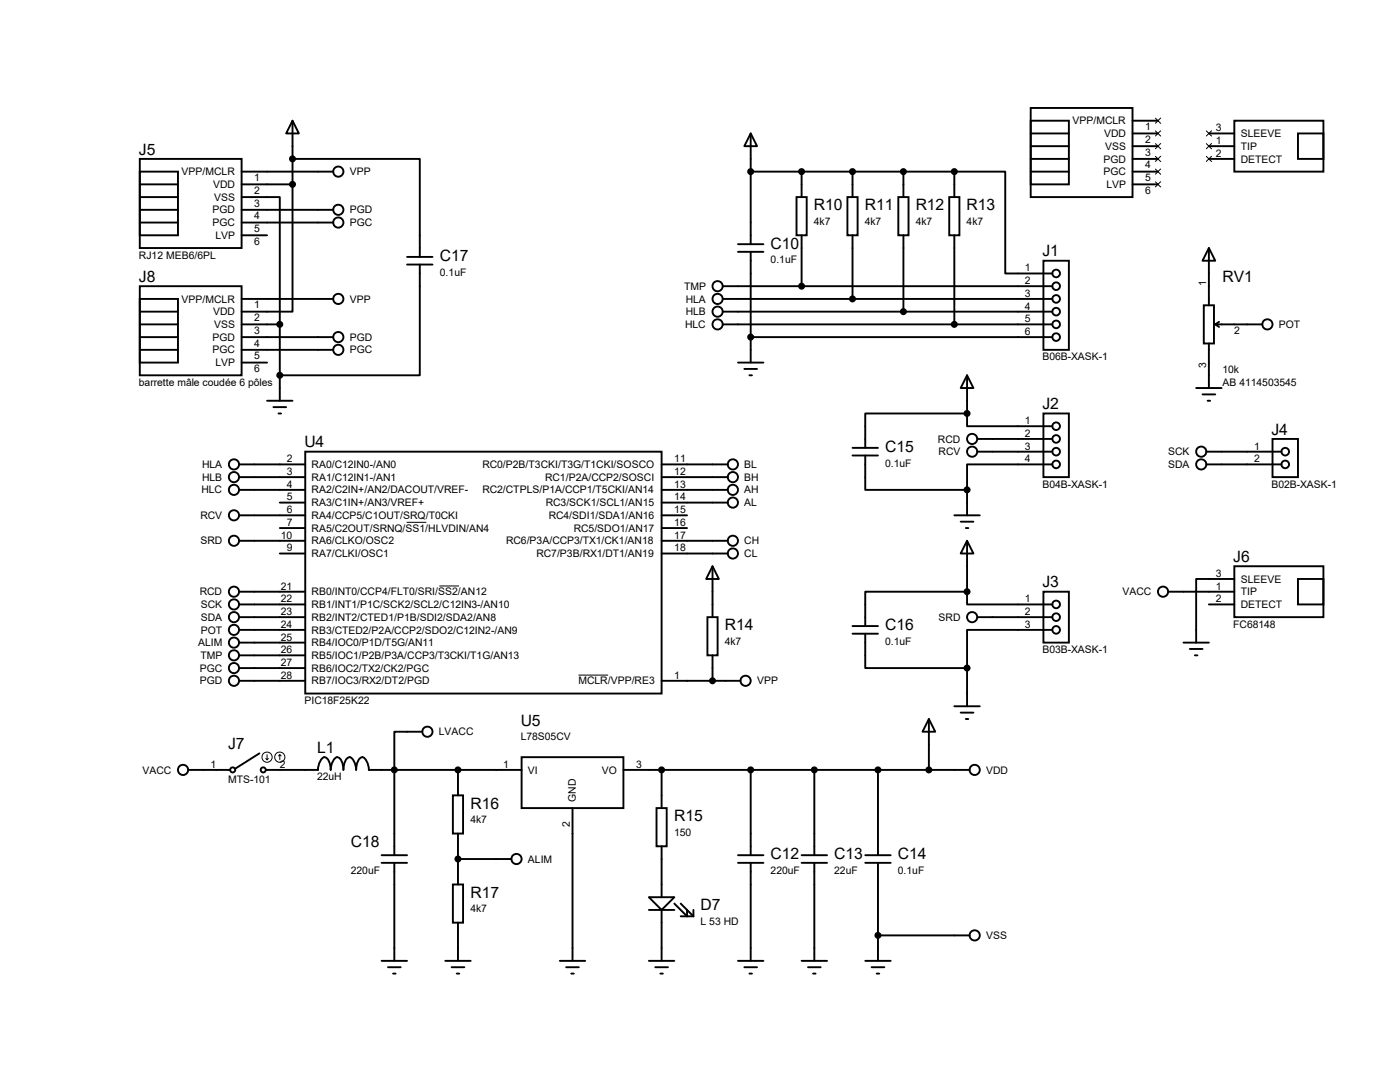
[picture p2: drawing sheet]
<svg xmlns="http://www.w3.org/2000/svg" width="279mm" height="216mm" viewBox="0 0 279 216" stroke-linecap="round" stroke-linejoin="round" font-family="sans-serif">
<g fill="none" stroke="#000" stroke-width=".38">
<path d="M27.9 31.7h20.3v17.8h-20.3zM27.9 34.2h7.6v12.7h-7.6zM27.9 36.8h7.6zM27.9 39.3h7.6zM48.2 39.3h7.6v25.4M48.2 34.2h18.3M48.2 36.8h10.2M58.4 24.1l1.2 2.5h-2.5zM58.4 31.7h25.4v19.6M58.4 36.8v25.4h-10.2M58.4 24.1v12.7M149.8 26.6l1.3 2.6h-2.6z"/>
<path d="M149.8 34.2h40.7M149.8 26.6v22.1M159 39.3h2v7.6h-2zM160 34.2v5.1M169.1 39.3h2.1v7.6h-2.1zM170.1 34.2v5.1M179.3 39.3h2v7.6h-2zM180.3 34.2v5.1M189.4 39.3h2.1v7.6h-2.1zM190.5 34.2h10.1v20.4h9.4M190.5 34.2v5.1M205.7 21.5h20.3v17.8h-20.3z"/>
<path d="M205.7 24.1h7.6v12.7h-7.6zM205.7 26.6h7.6zM205.7 29.2h7.6zM205.7 31.7h7.6zM205.7 34.2h7.6M226 34.2h5.1M226 36.8h5.1M226 24.1h5.1M226 26.6h5.1M226 29.2h5.1M226 31.7h5.1M241.3 26.6h5"/>
<path d="M241.3 29.2h5M241.3 31.7h5M246.3 24.1h17.8v10.1h-17.8zM259 26.6h5.1v5.1h-5.1zM27.9 41.9h7.6zM27.9 57.1h20.3v17.8h-20.3zM27.9 59.6h7.6v12.7h-7.6zM27.9 44.4h7.6M48.2 59.6h18.3M48.2 41.9h18.3M48.2 44.4h18.3M48.2 46.9h5.1"/>
<path d="M81.2 51.3h5.1M81.2 52.8h5.1M83.8 52.8v22.1h-28M144.2 59.6h65.8M144.2 57.1h65.8M147.3 48.7h5.1M147.3 50.2h5.1M149.8 50.2v22.1M160 46.9v10.2M170.1 46.9v12.7M180.3 46.9v15.3M190.5 46.9v17.8"/>
<path d="M208.2 52h5.1v17.8h-5.1zM241.3 49.5l1.2 2.5h-2.5zM241.3 49.5v11.4M27.9 62.2h7.6zM27.9 64.7h7.6zM27.9 67.3h7.6zM27.9 69.8h7.6M48.2 67.3h18.3M48.2 64.7h7.6M48.2 69.8h18.3M48.2 72.3h5.1M53.3 80h5.1"/>
<path d="M55.8 64.7v15.3M144.2 64.7h65.8M144.2 62.2h65.8M147.3 72.3h5.1M148.5 73.6h2.6M149.6 74.9h.5M149.8 67.3h60.2M193 74.9l1.3 2.5h-2.6zM193 74.9v7.6M238.7 77.4h5.1M240 78.7h2.5M240.2 60.9h2.1v7.6h-2.1z"/>
<path d="M241 80h.5M241.3 68.5v8.9M242.5 64.7h9.4M242.5 64.7l.8 .5M243.3 64.2l-.8 .5M47.7 92.7h13.2M47.7 97.7h13.2M47.7 95.2h13.2M54.6 81.2h2.5M55.6 82.5h.5M60.9 90.1h71.1v48.3h-71.1zM132 92.7h13.2"/>
<path d="M132 97.7h13.2M132 95.2h13.2M170.1 89.4h5.1M170.1 90.9h5.1M172.7 90.9v6.8h20.3M193 82.5v2.5h17M193 82.5h-20.3v6.9M193 97.7v5.1M195 87.6h15M195 90.1h15M208.2 82.5h5.1v12.7h-5.1zM210 92.7h-17v5"/>
<path d="M240.7 90.1h15M240.7 92.7h15M254 87.6h5v7.6h-5zM47.7 102.8h13.2M47.7 107.9h13.2M47.7 118.1h13.2M55.8 110.4h5.1M55.8 100.3h5.1M55.8 105.4h5.1M132 102.8h5.1M132 107.9h13.2M132 110.4h13.2"/>
<path d="M132 100.3h13.2M132 105.4h5.1M142.2 113l1.3 2.5h-2.6zM142.2 113v10.1M190.5 102.8h5M191.7 104.1h2.6M192.7 105.4h.6M193 107.9l1.3 2.5h-2.6zM193 118.1v2.5h17M193 118.1h-20.3v6.8M193 107.9v10.2M208.2 118.1h5.1v10.1h-5.1z"/>
<path d="M233.1 118.1h13.2M246.3 113h17.8v10.1h-17.8zM246.3 115.5h-7.6v12.7M259 115.5h5.1v5.1h-5.1zM47.7 123.1h13.2M47.7 130.8h13.2M47.7 133.3h13.2M47.7 135.8h13.2M47.7 120.6h13.2M47.7 125.7h13.2M47.7 128.2h13.2M132 135.8h15.8"/>
<path d="M141.2 123.1h2v7.7h-2zM142.2 130.8v5M170.1 124.9h5.1M170.1 126.4h5.1M172.7 126.4v6.9h20.3M193 133.3v7.6M195 123.1h15M210 125.7h-17v7.6M236.2 128.2h5.1M237.4 129.5h2.6M238.5 130.8h.5M241.3 120.6h5"/>
<path d="M37.5 153.6h8.4M51.8 150.3l-4.9 3.1M53 153.6h10.5a2.69 2.69 0 0 1 1.2-2.5 2.31 2.31 0 0 1 1.3 2.5 2.69 2.69 0 0 1 1.3-2.5 2.31 2.31 0 0 1 1.2 2.5 2.31 2.31 0 0 1 1.3-2.5 2.69 2.69 0 0 1 1.3 2.5 2.31 2.31 0 0 1 1.2-2.5 2.69 2.69 0 0 1 1.3 2.5h30.5M84.3 146h-5.6v24.6M90.4 158.7h2v7.6h-2zM91.4 153.6v5.1M104.1 151.1h20.3v10.1h-20.3zM124.4 153.6h69.1M132 153.6v7.6M149.8 153.6v17M162.5 153.6v17M175.2 153.6v17"/>
<path d="M185.4 143.5l1.2 2.5h-2.5zM185.4 143.5v10.1M190.5 140.9h5M191.7 142.2h2.6M192.7 143.5h.6M76.2 170.6h5M76.2 172.2h5M78.7 172.2v19.5M90.4 176.5h2v7.6h-2zM91.4 166.3v10.2M91.4 171.4h10.7M114.3 161.2v30.5"/>
<path d="M129.5 179h5.1l-2.6 2.6zM131 161.2h2.1v7.7h-2.1zM132 168.9v10.1M147.3 170.6h5.1M147.3 172.2h5.1M149.8 172.2v19.5M160 170.6h5.1M160 172.2h5.1M162.5 172.2v19.5M172.7 170.6h5.1M172.7 172.2h5.1M175.2 172.2v19.5"/>
<path d="M76.2 191.7h5M77.4 193h2.6M78.4 194.3h.6M88.9 191.7h5M90.1 193h2.6M91.1 194.3h.6M91.4 184.1v7.6M111.7 191.7h5.1M113 193h2.5M114 194.3h.5M129.5 191.7h5.1M129.5 181.6h5.1"/>
<path d="M130.8 193h2.5M131.8 194.3h.5M132 181.6v10.1M134.6 180.3l2.5 2.5v-1.2M135.8 180.3l2.6 2.5M135.8 182.8h2.6M138.4 181.6v1.2M147.3 191.7h5.1M148.5 193h2.6M149.6 194.3h.5M160 191.7h5.1M161.2 193h2.6"/>
<path d="M162.3 194.3h.5M172.7 191.7h5.1M173.9 193h2.6M175 194.3h.5M175.2 186.6h18.3"/>
<circle cx="58.4" cy="36.8" r=".51"/>
<circle cx="58.4" cy="31.7" r=".51"/>
<circle cx="67.5" cy="34.2" r="1.02"/>
<circle cx="149.8" cy="34.2" r=".51"/>
<circle cx="160" cy="34.2" r=".51"/>
<circle cx="170.1" cy="34.2" r=".51"/>
<circle cx="180.3" cy="34.2" r=".51"/>
<circle cx="190.5" cy="34.2" r=".51"/>
<circle cx="67.5" cy="59.6" r="1.02"/>
<circle cx="67.5" cy="41.9" r="1.02"/>
<circle cx="67.5" cy="44.4" r="1.02"/>
<circle cx="143.2" cy="57.1" r="1.02"/>
<circle cx="143.2" cy="59.6" r="1.02"/>
<circle cx="160" cy="57.1" r=".51"/>
<circle cx="170.1" cy="59.6" r=".51"/>
<circle cx="210.8" cy="59.6" r=".76"/>
<circle cx="210.8" cy="57.1" r=".76"/>
<circle cx="210.8" cy="54.6" r=".76"/>
<circle cx="55.8" cy="64.7" r=".51"/>
<circle cx="55.8" cy="74.9" r=".51"/>
<circle cx="67.5" cy="67.3" r="1.02"/>
<circle cx="67.5" cy="69.8" r="1.02"/>
<circle cx="143.2" cy="62.2" r="1.02"/>
<circle cx="143.2" cy="64.7" r="1.02"/>
<circle cx="149.8" cy="67.3" r=".51"/>
<circle cx="180.3" cy="62.2" r=".51"/>
<circle cx="190.5" cy="64.7" r=".51"/>
<circle cx="210.8" cy="64.7" r=".76"/>
<circle cx="210.8" cy="67.3" r=".76"/>
<circle cx="210.8" cy="62.2" r=".76"/>
<circle cx="252.9" cy="64.7" r="1.02"/>
<circle cx="46.7" cy="92.7" r="1.02"/>
<circle cx="46.7" cy="97.7" r="1.02"/>
<circle cx="46.7" cy="95.2" r="1.02"/>
<circle cx="146.3" cy="92.7" r="1.02"/>
<circle cx="146.3" cy="95.2" r="1.02"/>
<circle cx="146.3" cy="97.7" r="1.02"/>
<circle cx="193" cy="82.5" r=".51"/>
<circle cx="193" cy="97.7" r=".51"/>
<circle cx="194" cy="90.1" r="1.02"/>
<circle cx="194" cy="87.6" r="1.02"/>
<circle cx="210.8" cy="85" r=".76"/>
<circle cx="210.8" cy="87.6" r=".76"/>
<circle cx="210.8" cy="90.1" r=".76"/>
<circle cx="210.8" cy="92.7" r=".76"/>
<circle cx="239.7" cy="92.7" r="1.02"/>
<circle cx="239.7" cy="90.1" r="1.02"/>
<circle cx="256.5" cy="90.1" r=".76"/>
<circle cx="256.5" cy="92.7" r=".76"/>
<circle cx="46.7" cy="102.8" r="1.02"/>
<circle cx="46.7" cy="107.9" r="1.02"/>
<circle cx="46.7" cy="118.1" r="1.02"/>
<circle cx="146.3" cy="100.3" r="1.02"/>
<circle cx="146.3" cy="110.4" r="1.02"/>
<circle cx="146.3" cy="107.9" r="1.02"/>
<circle cx="193" cy="118.1" r=".51"/>
<circle cx="232.1" cy="118.1" r="1.02"/>
<circle cx="46.7" cy="135.8" r="1.02"/>
<circle cx="46.7" cy="130.8" r="1.02"/>
<circle cx="46.7" cy="123.1" r="1.02"/>
<circle cx="46.7" cy="125.7" r="1.02"/>
<circle cx="46.7" cy="128.2" r="1.02"/>
<circle cx="46.7" cy="133.3" r="1.02"/>
<circle cx="46.7" cy="120.6" r="1.02"/>
<circle cx="142.2" cy="135.8" r=".51"/>
<circle cx="148.8" cy="135.8" r="1.02"/>
<circle cx="193" cy="133.3" r=".51"/>
<circle cx="194" cy="123.1" r="1.02"/>
<circle cx="210.8" cy="125.7" r=".76"/>
<circle cx="210.8" cy="123.1" r=".76"/>
<circle cx="210.8" cy="120.6" r=".76"/>
<circle cx="36.5" cy="153.6" r="1.02"/>
<circle cx="46.4" cy="153.6" r=".51"/>
<circle cx="52.5" cy="153.6" r=".51"/>
<circle cx="78.7" cy="153.6" r=".51"/>
<circle cx="85.3" cy="146" r="1.02"/>
<circle cx="91.4" cy="153.6" r=".51"/>
<circle cx="132" cy="153.6" r=".51"/>
<circle cx="149.8" cy="153.6" r=".51"/>
<circle cx="162.5" cy="153.6" r=".51"/>
<circle cx="175.2" cy="153.6" r=".51"/>
<circle cx="185.4" cy="153.6" r=".51"/>
<circle cx="194.5" cy="153.6" r="1.02"/>
<circle cx="91.4" cy="171.4" r=".51"/>
<circle cx="103.1" cy="171.4" r="1.02"/>
<circle cx="175.2" cy="186.6" r=".51"/>
<circle cx="194.5" cy="186.6" r="1.02"/>
</g>
<g fill="#000">
<circle cx="58.4" cy="36.8" r=".51"/>
<circle cx="58.4" cy="31.7" r=".51"/>
<circle cx="149.8" cy="34.2" r=".51"/>
<circle cx="160" cy="34.2" r=".51"/>
<circle cx="170.1" cy="34.2" r=".51"/>
<circle cx="180.3" cy="34.2" r=".51"/>
<circle cx="190.5" cy="34.2" r=".51"/>
<circle cx="160" cy="57.1" r=".51"/>
<circle cx="170.1" cy="59.6" r=".51"/>
<circle cx="55.8" cy="64.7" r=".51"/>
<circle cx="55.8" cy="74.9" r=".51"/>
<circle cx="149.8" cy="67.3" r=".51"/>
<circle cx="180.3" cy="62.2" r=".51"/>
<circle cx="190.5" cy="64.7" r=".51"/>
<circle cx="193" cy="82.5" r=".51"/>
<circle cx="193" cy="97.7" r=".51"/>
<circle cx="193" cy="118.1" r=".51"/>
<circle cx="142.2" cy="135.8" r=".51"/>
<circle cx="193" cy="133.3" r=".51"/>
<circle cx="78.7" cy="153.6" r=".51"/>
<circle cx="91.4" cy="153.6" r=".51"/>
<circle cx="132" cy="153.6" r=".51"/>
<circle cx="149.8" cy="153.6" r=".51"/>
<circle cx="162.5" cy="153.6" r=".51"/>
<circle cx="175.2" cy="153.6" r=".51"/>
<circle cx="185.4" cy="153.6" r=".51"/>
<circle cx="91.4" cy="171.4" r=".51"/>
<circle cx="175.2" cy="186.6" r=".51"/>
</g>
<g fill="none" stroke="#000" stroke-width=".2">
<path d="M230.6 23.6l1 1M230.6 26.1l1 1M230.6 28.7l1 1M230.6 31.2l1 1M230.6 33.7l1 1.1M230.6 36.3l1 1M231.6 23.6l-1 1M231.6 26.1l-1 1M231.6 28.7l-1 1M231.6 31.2l-1 1M231.6 33.7l-1 1.1M231.6 36.3l-1 1"/>
<path d="M240.7 28.7l1.1 1M240.7 26.1l1.1 1M240.7 31.2l1.1 1M241.8 28.7l-1.1 1M241.8 26.1l-1.1 1M241.8 31.2l-1.1 1M81.2 104.2h3.9M87.7 116.9h3.9M115.4 134.7h6M53 151.3l.3 .3M53.3 150.6v1M53.6 151.3l-.3 .3"/>
<path d="M55.8 150.6l-.2 .2M55.8 150.6l.3 .2M55.8 150.6v1"/>
<circle cx="53.3" cy="151.1" r="1.02"/>
<circle cx="55.8" cy="151.1" r="1.02"/>
</g>
<g font-size="3.1">
<text x="27.7" y="30.9">J5</text>
<text x="162.4" y="42">R10</text>
<text x="172.6" y="42">R11</text>
<text x="182.8" y="42">R12</text>
<text x="192.9" y="42">R13</text>
<text x="87.8" y="52.2">C17</text>
<text x="153.8" y="49.6">C10</text>
<text x="208" y="51.2">J1</text>
<text x="27.7" y="56.3">J8</text>
<text x="244" y="56.3">RV1</text>
<text x="208" y="81.7">J2</text>
<text x="60.7" y="89.3">U4</text>
<text x="253.7" y="86.7">J4</text>
<text x="176.7" y="90.3">C15</text>
<text x="246.1" y="112.1">J6</text>
<text x="208" y="117.2">J3</text>
<text x="144.7" y="125.8">R14</text>
<text x="176.7" y="125.8">C16</text>
<text x="45.5" y="149.4">J7</text>
<text x="103.9" y="144.8">U5</text>
<text x="63.3" y="150.2">L1</text>
<text x="93.9" y="161.3">R16</text>
<text x="134.5" y="163.9">R15</text>
<text x="70" y="169">C18</text>
<text x="153.8" y="171.5">C12</text>
<text x="166.5" y="171.5">C13</text>
<text x="179.2" y="171.5">C14</text>
<text x="93.9" y="179.1">R17</text>
<text x="139.8" y="181.7">D7</text>
</g>
<g font-size="2.1">
<text x="214" y="24.8">VPP/MCLR</text>
<text x="220.3" y="27.3">VDD</text>
<text x="220.6" y="29.9">VSS</text>
<text x="228.6" y="26">1</text>
<text x="228.6" y="28.5">2</text>
<text x="242.7" y="28.7">1</text>
<text x="242.7" y="26.2">3</text>
<text x="247.6" y="29.9">TIP</text>
<text x="247.6" y="27.3">SLEEVE</text>
<text x="36.2" y="35">VPP/MCLR</text>
<text x="69.8" y="35">VPP</text>
<text x="220.2" y="32.4">PGD</text>
<text x="220.2" y="35">PGC</text>
<text x="228.6" y="31.1">3</text>
<text x="228.6" y="33.6">4</text>
<text x="242.7" y="31.3">2</text>
<text x="247.6" y="32.4">DETECT</text>
<text x="42.5" y="37.5">VDD</text>
<text x="42.8" y="40">VSS</text>
<text x="50.8" y="36.2">1</text>
<text x="50.8" y="38.7">2</text>
<text x="50.8" y="41.2">3</text>
<text x="220.8" y="37.5">LVP</text>
<text x="228.6" y="36.2">5</text>
<text x="228.6" y="38.7">6</text>
<text x="42.4" y="42.6">PGD</text>
<text x="42.4" y="45.1">PGC</text>
<text x="43" y="47.7">LVP</text>
<text x="50.8" y="43.8">4</text>
<text x="50.8" y="46.3">5</text>
<text x="69.8" y="42.6">PGD</text>
<text x="69.8" y="45.1">PGC</text>
<text x="162.4" y="44.9">4k7</text>
<text x="172.6" y="44.9">4k7</text>
<text x="182.8" y="44.9">4k7</text>
<text x="192.9" y="44.9">4k7</text>
<text x="27.7" y="51.6">RJ12 MEB6/6PL</text>
<text x="50.8" y="48.9">6</text>
<text x="153.8" y="52.5">0.1uF</text>
<text x="87.8" y="55">0.1uF</text>
<text x="136.5" y="57.8">TMP</text>
<text x="204.6" y="54.1">1</text>
<text x="204.6" y="56.7">2</text>
<text x="204.6" y="59.2">3</text>
<text x="240.7" y="57.1" transform="rotate(-90 240.7 57.1)">1</text>
<text x="36.2" y="60.4">VPP/MCLR</text>
<text x="42.5" y="62.9">VDD</text>
<text x="42.8" y="65.4">VSS</text>
<text x="50.8" y="61.6">1</text>
<text x="50.8" y="64.1">2</text>
<text x="69.8" y="60.4">VPP</text>
<text x="136.7" y="65.4">HLC</text>
<text x="136.9" y="60.4">HLA</text>
<text x="136.9" y="62.9">HLB</text>
<text x="204.6" y="61.8">4</text>
<text x="204.6" y="64.3">5</text>
<text x="255.2" y="65.4">POT</text>
<text x="42.4" y="68">PGD</text>
<text x="42.4" y="70.5">PGC</text>
<text x="50.8" y="66.6">3</text>
<text x="50.8" y="69.2">4</text>
<text x="50.8" y="71.7">5</text>
<text x="69.8" y="68">PGD</text>
<text x="69.8" y="70.5">PGC</text>
<text x="204.6" y="66.8">6</text>
<text x="208" y="71.9">B06B-XASK-1</text>
<text x="246.3" y="66.6">2</text>
<text x="27.7" y="77">barrette mâle coudée 6 pôles</text>
<text x="43" y="73.1">LVP</text>
<text x="50.8" y="74.3">6</text>
<text x="240.7" y="73.5" transform="rotate(-90 240.7 73.5)">3</text>
<text x="244" y="77">AB 4114503545</text>
<text x="244" y="74.5">10k</text>
<text x="187.2" y="88.3">RCD</text>
<text x="204.6" y="84.6">1</text>
<text x="204.6" y="87.2">2</text>
<text x="204.6" y="89.7">3</text>
<text x="250.3" y="89.7">1</text>
<text x="40.3" y="95.9">HLB</text>
<text x="40.3" y="93.4">HLA</text>
<text x="57.2" y="92.2">2</text>
<text x="57.2" y="94.8">3</text>
<text x="62.2" y="93.4">RA0/C12IN0-/AN0</text>
<text x="62.2" y="95.9">RA1/C12IN1-/AN1</text>
<text x="96.3" y="93.4">RC0/P2B/T3CKI/T3G/T1CKI/SOSCO</text>
<text x="108.8" y="95.9">RC1/P2A/CCP2/SOSCI</text>
<text x="134.6" y="94.8">12</text>
<text x="134.6" y="92.2">11</text>
<text x="148.5" y="95.9">BH</text>
<text x="148.5" y="93.4">BL</text>
<text x="176.7" y="93.1">0.1uF</text>
<text x="187.3" y="90.8">RCV</text>
<text x="204.6" y="92.2">4</text>
<text x="233.1" y="90.8">SCK</text>
<text x="233.1" y="93.4">SDA</text>
<text x="250.3" y="92.2">2</text>
<text x="40.2" y="98.5">HLC</text>
<text x="57.2" y="99.9">5</text>
<text x="57.2" y="97.3">4</text>
<text x="62.2" y="101">RA3/C1IN+/AN3/VREF+</text>
<text x="62.2" y="98.5">RA2/C2IN+/AN2/DACOUT/VREF-</text>
<text x="96.3" y="98.5">RC2/CTPLS/P1A/CCP1/T5CKI/AN14</text>
<text x="108.9" y="101">RC3/SCK1/SCL1/AN15</text>
<text x="134.6" y="99.9">14</text>
<text x="134.6" y="97.3">13</text>
<text x="148.5" y="98.5">AH</text>
<text x="148.5" y="101">AL</text>
<text x="208" y="97.3">B04B-XASK-1</text>
<text x="253.7" y="97.3">B02B-XASK-1</text>
<text x="40" y="103.5">RCV</text>
<text x="56" y="107.5">10</text>
<text x="57.2" y="102.4">6</text>
<text x="57.2" y="104.9">7</text>
<text x="62.2" y="103.5">RA4/CCP5/C1OUT/SRQ/T0CKI</text>
<text x="62.2" y="106.1">RA5/C2OUT/SRNQ/SS1/HLVDIN/AN4</text>
<text x="109.5" y="103.5">RC4/SDI1/SDA1/AN16</text>
<text x="114.5" y="106.1">RC5/SDO1/AN17</text>
<text x="134.6" y="102.4">15</text>
<text x="134.6" y="104.9">16</text>
<text x="134.6" y="107.5">17</text>
<text x="40" y="108.6">SRD</text>
<text x="57.2" y="110">9</text>
<text x="62.2" y="108.6">RA6/CLKO/OSC2</text>
<text x="62.2" y="111.2">RA7/CLKI/OSC1</text>
<text x="101" y="108.6">RC6/P3A/CCP3/TX1/CK1/AN18</text>
<text x="107.1" y="111.2">RC7/P3B/RX1/DT1/AN19</text>
<text x="134.6" y="110">18</text>
<text x="148.5" y="108.6">CH</text>
<text x="148.5" y="111.2">CL</text>
<text x="39.9" y="118.8">RCD</text>
<text x="56" y="117.6">21</text>
<text x="62.2" y="118.8">RB0/INT0/CCP4/FLT0/SRI/SS2/AN12</text>
<text x="224" y="118.8">VACC</text>
<text x="242.7" y="117.6">1</text>
<text x="242.7" y="115.1">3</text>
<text x="247.6" y="118.8">TIP</text>
<text x="247.6" y="116.2">SLEEVE</text>
<text x="40.1" y="123.9">SDA</text>
<text x="40.1" y="121.3">SCK</text>
<text x="56" y="120.2">22</text>
<text x="56" y="122.7">23</text>
<text x="56" y="125.3">24</text>
<text x="62.2" y="121.3">RB1/INT1/P1C/SCK2/SCL2/C12IN3-/AN10</text>
<text x="62.2" y="123.9">RB2/INT2/CTED1/P1B/SDI2/SDA2/AN8</text>
<text x="187.3" y="123.9">SRD</text>
<text x="204.6" y="120.2">1</text>
<text x="204.6" y="122.7">2</text>
<text x="204.6" y="125.3">3</text>
<text x="242.7" y="120.2">2</text>
<text x="246.1" y="125.2">FC68148</text>
<text x="247.6" y="121.3">DETECT</text>
<text x="39.5" y="128.9">ALIM</text>
<text x="40" y="131.5">TMP</text>
<text x="40.1" y="126.4">POT</text>
<text x="56" y="127.8">25</text>
<text x="56" y="130.3">26</text>
<text x="62.2" y="128.9">RB4/IOC0/P1D/T5G/AN11</text>
<text x="62.2" y="131.5">RB5/IOC1/P2B/P3A/CCP3/T3CKI/T1G/AN13</text>
<text x="62.2" y="126.4">RB3/CTED2/P2A/CCP2/SDO2/C12IN2-/AN9</text>
<text x="144.7" y="128.7">4k7</text>
<text x="176.7" y="128.7">0.1uF</text>
<text x="208" y="130.3">B03B-XASK-1</text>
<text x="39.9" y="134">PGC</text>
<text x="39.9" y="136.6">PGD</text>
<text x="56" y="132.9">27</text>
<text x="56" y="135.4">28</text>
<text x="62.2" y="134">RB6/IOC2/TX2/CK2/PGC</text>
<text x="62.2" y="136.6">RB7/IOC3/RX2/DT2/PGD</text>
<text x="115.4" y="136.6">MCLR/VPP/RE3</text>
<text x="134.6" y="135.4">1</text>
<text x="151.1" y="136.6">VPP</text>
<text x="60.7" y="140.5">PIC18F25K22</text>
<text x="87.6" y="146.7">LVACC</text>
<text x="103.9" y="147.7">L78S05CV</text>
<text x="28.4" y="154.3">VACC</text>
<text x="42" y="153.2">1</text>
<text x="55.8" y="153.2">2</text>
<text x="63.3" y="155.7">22uH</text>
<text x="100.4" y="153.2">1</text>
<text x="105.4" y="154.3">VI</text>
<text x="120.1" y="154.3">VO</text>
<text x="127" y="153.2">3</text>
<text x="196.8" y="154.3">VDD</text>
<text x="45.5" y="156.2">MTS-101</text>
<text x="114.9" y="160" transform="rotate(-90 114.9 160)">GND</text>
<text x="93.9" y="164.2">4k7</text>
<text x="113.7" y="164.9" transform="rotate(-90 113.7 164.9)">2</text>
<text x="134.5" y="166.8">150</text>
<text x="105.4" y="172.1">ALIM</text>
<text x="70" y="174.4">220uF</text>
<text x="153.8" y="174.4">220uF</text>
<text x="166.5" y="174.4">22uF</text>
<text x="179.2" y="174.4">0.1uF</text>
<text x="93.9" y="182">4k7</text>
<text x="139.8" y="184.5">L 53 HD</text>
<text x="196.8" y="187.4">VSS</text>
</g>
</svg>
